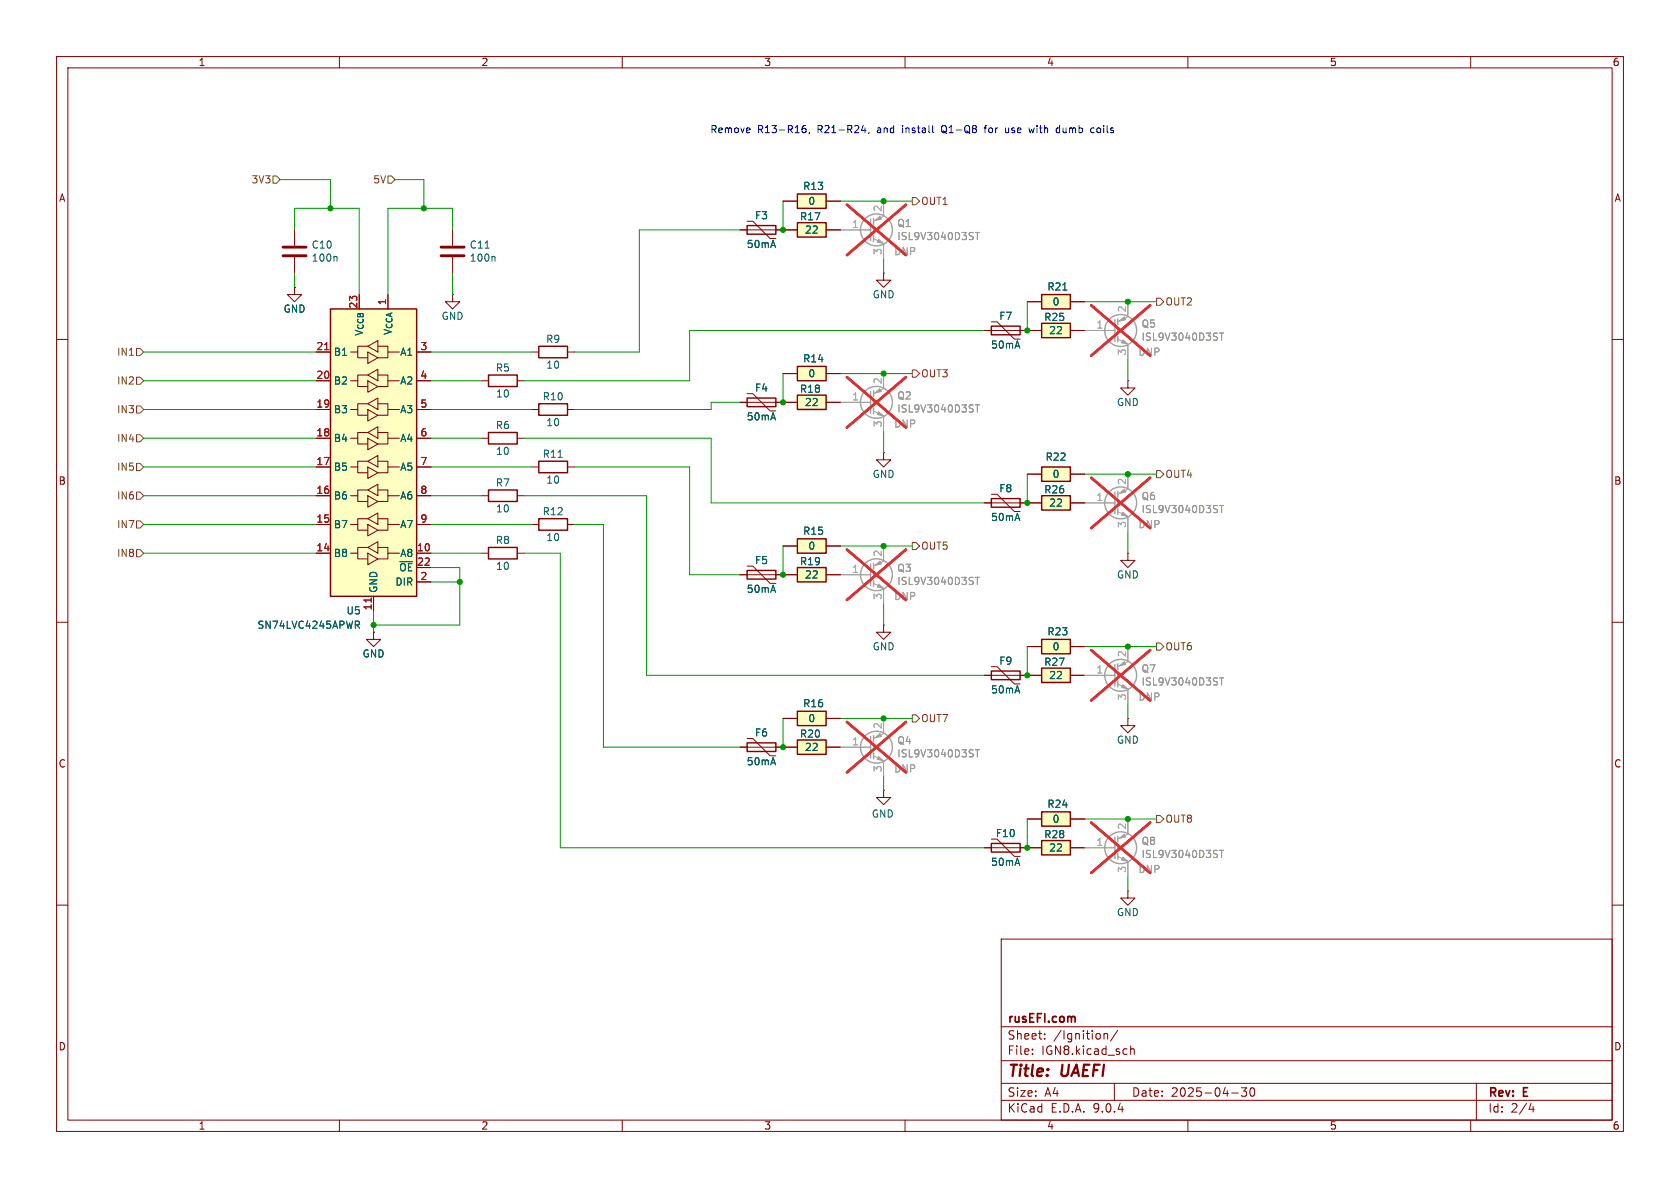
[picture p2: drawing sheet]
<svg xmlns="http://www.w3.org/2000/svg" width="297mm" height="210mm" viewBox="0 0 297 210" stroke-linecap="round" stroke-linejoin="round" font-family="sans-serif">
<g fill="none" stroke="#840000" stroke-width=".18">
<path d="M10 10h277v190h-277zM12 12h273v186h-273zM60 10v2M110 10v2M160 10v2M210 10v2M260 10v2M156.2 48.3v1.2h-1.3l1.3 1.3 1.3-1.3h-1.3M156.2 48.3h.1M10 60h2M285 60h2M10 110h2"/>
<path d="M285 110h2M130.8 132.1h7.6M132.1 130.6h1l3 3h1.1M10 160h2M177 166h108v32h-108zM285 160h2M60 198v2M110 198v2M160 198v2M177 194.5h108M177 191.5h108M177 187.5h108"/>
<path d="M177 181.5h108M182.5 186.3v.1M182.5 185.5v.1M184.7 183.6v.1M184.7 182.8v.1M195.2 182.7v1M195.2 182.8l.2-.1 .3 .1 .1 .9M197 191.5v3M197.6 182.1l-1.3 2M199.9 184.9v1.5M199.9 185.5l.2-.1 .4 .1v.9M210 198v2"/>
<path d="M217.7 193.2h1.2M219.5 192.3h.9l-.5 .6 .4 .1v.7l-.2 .1h-.4l-.2-.1M221.1 192.4l.2-.1a.81 .81 0 0 1 .6 .6 .81 .81 0 0 1-.3 .8l-.1 .1a.81 .81 0 0 1-.4-1.4zM260 198v2M261 191.5v6.5M270.7 195l-.4 1.1h.9M271 195.6v1"/>
</g>
<path d="M189.8 179.7l.3 .2v.8" fill="none" stroke="#840000" stroke-width=".3"/>
<g fill="none" stroke="#a1a1a1" stroke-width=".25">
<path d="M153.9 99.7v3.8M154.4 99.6v1M154.4 101.1v1M154.4 102.6v1"/>
<circle cx="154.9" cy="101.6" r="2.82"/>
</g>
<g fill="#a1a1a1" stroke="#a1a1a1" stroke-width=".18">
<path d="M155.3 103.3l.9 .7-1.1-.2z"/>
<path d="M154.7 99.9l.9-.7 .2 .5z"/>
</g>
<path d="M156.2 99.2l-1.8 .9M156.2 96.5v2.6M148.6 101.6h5.3M154.4 101.6l1.8 .9M154.4 103.1l1.8 .9M156.2 104.1v2.6" fill="none" stroke="#a1a1a1" stroke-width=".18"/>
<path d="M172.4 102.1h.7M172.8 102.1v1.2" fill="none" stroke="#989898" stroke-width=".18"/>
<path d="M149.7 97.1l10.5 9M160.2 97.1l-10.5 9" fill="none" stroke="#e12e31" stroke-width=".46"/>
<path d="M132.1 131.3h5.1v1.5h-5.1z" fill="none" stroke="#840000" stroke-width=".25"/>
<path d="M141 130.8h5v2.6h-5z" fill="#ffffc2"/>
<path d="M132.1 39.9h5.1v1.5h-5.1zM141 130.8h5v2.6h-5z" fill="none" stroke="#840000" stroke-width=".25"/>
<path d="M132.1 39.1h1l3 3.1h1.1M130.8 40.6h7.6M138.4 132.1h2.6M146 132.1h2.6M156.2 139.7v1.3h-1.3l1.3 1.2 1.3-1.2h-1.3M156.2 139.7h.1" fill="none" stroke="#840000" stroke-width=".18"/>
<g fill="none" stroke="#a1a1a1" stroke-width=".25">
<path d="M153.9 130.2v3.8M154.4 130v1.1M154.4 131.6v1M154.4 133.1v1"/>
<circle cx="154.9" cy="132.1" r="2.82"/>
</g>
<g fill="#a1a1a1" stroke="#a1a1a1" stroke-width=".18">
<path d="M155.3 133.7l.9 .8-1.1-.3z"/>
<path d="M154.7 130.4l.9-.7 .2 .5z"/>
</g>
<path d="M148.6 132.1h5.3M154.4 132.1l1.8 .9M154.4 133.6l1.8 .9M156.2 129.7l-1.8 .9M156.2 127v2.5M156.2 134.6v2.6" fill="none" stroke="#a1a1a1" stroke-width=".18"/>
<path d="M172.4 132.5h.7M172.8 132.5v1.3" fill="none" stroke="#989898" stroke-width=".18"/>
<path d="M149.7 127.6l10.5 8.9M160.2 127.6l-10.5 8.9" fill="none" stroke="#e12e31" stroke-width=".46"/>
<path d="M141 125.7h5v2.6h-5z" fill="#ffffc2"/>
<path d="M141 125.7h5v2.6h-5z" fill="none" stroke="#840000" stroke-width=".25"/>
<path d="M138.4 127h2.6M146 127h2.6" fill="none" stroke="#840000" stroke-width=".18"/>
<path d="M141 64.8h5v2.5h-5z" fill="#ffffc2"/>
<path d="M132.1 70.4h5.1v1.5h-5.1zM141 64.8h5v2.5h-5z" fill="none" stroke="#840000" stroke-width=".25"/>
<path d="M130.8 71.1h7.6M132.1 69.6h1l3 3h1.1M138.4 66h2.6M146 66h2.6" fill="none" stroke="#840000" stroke-width=".18"/>
<path d="M141 69.9h5v2.5h-5z" fill="#ffffc2"/>
<path d="M175.3 57.7h5v1.5h-5zM141 69.9h5v2.5h-5z" fill="none" stroke="#840000" stroke-width=".25"/>
<path d="M174 58.4h7.6M175.3 56.9h1l3 3h1M138.4 71.1h2.6M146 71.1h2.6" fill="none" stroke="#840000" stroke-width=".18"/>
<path d="M184.1 57.2h5.1v2.5h-5.1z" fill="#ffffc2"/>
<path d="M184.1 57.2h5.1v2.5h-5.1z" fill="none" stroke="#840000" stroke-width=".25"/>
<path d="M181.6 58.4h2.5M189.2 58.4h2.6" fill="none" stroke="#840000" stroke-width=".18"/>
<path d="M184.1 52.1h5.1v2.5h-5.1z" fill="#ffffc2"/>
<path d="M184.1 52.1h5.1v2.5h-5.1z" fill="none" stroke="#840000" stroke-width=".25"/>
<path d="M181.6 53.3h2.5M189.2 53.3h2.6M156.2 110.5v1.3h-1.3l1.3 1.2 1.3-1.2h-1.3M156.2 110.5h.1" fill="none" stroke="#840000" stroke-width=".18"/>
<path d="M187.9 51.3h.7" fill="none" stroke="#006464" stroke-width=".18"/>
<path d="M184.1 82.6h5.1v2.5h-5.1z" fill="#ffffc2"/>
<path d="M184.1 82.6h5.1v2.5h-5.1z" fill="none" stroke="#840000" stroke-width=".25"/>
<path d="M52.1 50.8v1.3h-1.3l1.3 1.2 1.2-1.2h-1.2M52.1 50.8h.1M52.1 40.6v2.8M52.1 45.5v2.8M181.6 83.8h2.5M189.2 83.8h2.6" fill="none" stroke="#840000" stroke-width=".18"/>
<path d="M50 43.7h4.1M50 45.2h4.1" fill="none" stroke="#840000" stroke-width=".51"/>
<path d="M59.4 45.3l.2 .2v.7" fill="none" stroke="#006464" stroke-width=".18"/>
<path d="M141 34.3h5v2.5h-5z" fill="#ffffc2"/>
<path d="M141 34.3h5v2.5h-5zM95.2 91.7h5.1v2h-5.1z" fill="none" stroke="#840000" stroke-width=".25"/>
<path d="M138.4 35.6h2.6M146 35.6h2.6M94 92.7h1.2M100.3 92.7h1.3" fill="none" stroke="#840000" stroke-width=".18"/>
<g fill="none" stroke="#a1a1a1" stroke-width=".25">
<path d="M197.1 87v3.8M197.6 86.9v1M197.6 88.4v1M197.6 89.9v1"/>
<circle cx="198.1" cy="88.9" r="2.82"/>
</g>
<g fill="#a1a1a1" stroke="#a1a1a1" stroke-width=".18">
<path d="M198.5 90.6l.9 .7-1.2-.2z"/>
<path d="M197.9 87.2l.9-.7 .2 .5z"/>
</g>
<path d="M191.8 88.9h5.3M197.6 88.9l1.8 .9M197.6 90.4l1.8 .9M199.4 86.5l-1.8 .9M199.4 83.8v2.6M199.4 91.4v2.6" fill="none" stroke="#a1a1a1" stroke-width=".18"/>
<path d="M215.6 89.4h.7M216 89.4v1.2" fill="none" stroke="#989898" stroke-width=".18"/>
<path d="M192.9 84.4l10.4 9M203.3 84.4l-10.4 9" fill="none" stroke="#e12e31" stroke-width=".46"/>
<path d="M141 95.3h5v2.5h-5z" fill="#ffffc2"/>
<path d="M141 95.3h5v2.5h-5z" fill="none" stroke="#840000" stroke-width=".25"/>
<path d="M138.4 96.5h2.6M146 96.5h2.6" fill="none" stroke="#840000" stroke-width=".18"/>
<path d="M141 100.3h5v2.6h-5z" fill="#ffffc2"/>
<path d="M132.1 100.8h5.1v1.6h-5.1zM141 100.3h5v2.6h-5zM175.3 149.1h5v1.5h-5z" fill="none" stroke="#840000" stroke-width=".25"/>
<path d="M130.8 101.6h10.2M132.1 100.1h1l3 3h1.1M146 101.6h2.6M174 149.9h7.6M175.3 148.3h1l3 3.1h1" fill="none" stroke="#840000" stroke-width=".18"/>
<path d="M184.1 148.6h5.1v2.5h-5.1z" fill="#ffffc2"/>
<path d="M86.4 66.3h5v2h-5zM86.4 76.5h5v2h-5zM184.1 148.6h5.1v2.5h-5.1z" fill="none" stroke="#840000" stroke-width=".25"/>
<path d="M85.1 67.3h1.3M85.1 77.5h1.3M91.4 67.3h1.3M91.4 77.5h1.3M181.6 149.9h2.5M189.2 149.9h2.6" fill="none" stroke="#840000" stroke-width=".18"/>
<path d="M184.1 143.5h5.1v2.6h-5.1z" fill="#ffffc2"/>
<path d="M184.1 143.5h5.1v2.6h-5.1z" fill="none" stroke="#840000" stroke-width=".25"/>
<path d="M199.4 127v1.3h-1.3l1.3 1.2 1.3-1.2h-1.3M199.4 127h.1M181.6 144.8h2.5M189.2 144.8h2.6" fill="none" stroke="#840000" stroke-width=".18"/>
<path d="M184.1 113h5.1v2.6h-5.1z" fill="#ffffc2"/>
<path d="M184.1 113h5.1v2.6h-5.1z" fill="none" stroke="#840000" stroke-width=".25"/>
<path d="M181.6 114.3h2.5M189.2 114.3h2.6" fill="none" stroke="#840000" stroke-width=".18"/>
<path d="M184.1 118.1h5.1v2.6h-5.1z" fill="#ffffc2"/>
<path d="M175.3 88.1h5v1.6h-5zM175.3 118.6h5v1.5h-5zM184.1 118.1h5.1v2.6h-5.1z" fill="none" stroke="#840000" stroke-width=".25"/>
<g fill="none" stroke="#840000" stroke-width=".18">
<path d="M80 52.1v1.2h-1.3l1.3 1.3 1.3-1.3h-1.3M80 52.1h.1M80 40.6v2.8M80 45.5v2.8M174 88.9h7.6M175.3 87.4h1l3 3h1M199.4 97.8v1.3h-1.3l1.3 1.2 1.3-1.2h-1.3M199.4 97.8h.1M66 111.8v1.2h-1.2l1.2 1.3 1.3-1.3h-1.3M66 111.8h.1M174 119.4h10.1M175.3 117.9h1l3 3h1"/>
<path d="M189.2 119.4h2.6M199.4 157.5v1.3h-1.3l1.3 1.2 1.3-1.2h-1.3M199.4 157.5h.1"/>
</g>
<path d="M78 43.7h4M78 45.2h4" fill="none" stroke="#840000" stroke-width=".51"/>
<path d="M85.8 43.9h.7M87.3 45.3l.2 .2v.7" fill="none" stroke="#006464" stroke-width=".18"/>
<g fill="none" stroke="#a1a1a1" stroke-width=".25">
<path d="M197.1 117.5v3.8M197.6 117.3v1.1M197.6 118.9v1M197.6 120.4v1M197.1 148v3.8M197.6 147.8v1M197.6 149.4v1M197.6 150.9v1"/>
<circle cx="198.1" cy="119.4" r="2.82"/>
<circle cx="198.1" cy="149.9" r="2.82"/>
</g>
<g fill="#a1a1a1" stroke="#a1a1a1" stroke-width=".18">
<path d="M198.5 121l.9 .8-1.2-.3z"/>
<path d="M197.9 117.7l.9-.7 .2 .5z"/>
<path d="M198.5 151.5l.9 .8-1.2-.3z"/>
<path d="M197.9 148.2l.9-.8 .2 .6z"/>
</g>
<path d="M191.8 119.4h5.3M197.6 119.4l1.8 .9M199.4 117l-1.8 .9M199.4 114.3v2.5M197.6 120.9l1.8 .9M199.4 121.9v2.6M191.8 149.9h5.3M197.6 149.9l1.8 .8M197.6 151.4l1.8 .9M199.4 144.8v2.5M199.4 152.4v2.5M199.4 147.4l-1.8 .9" fill="none" stroke="#a1a1a1" stroke-width=".18"/>
<path d="M215.6 119.8h.7M216 119.8v1.3M215.6 150.3h.7M216 150.3v1.3" fill="none" stroke="#989898" stroke-width=".18"/>
<path d="M192.9 114.9l10.4 8.9M203.3 114.9l-10.4 8.9M192.9 145.4l10.4 8.9M203.3 145.4l-10.4 8.9" fill="none" stroke="#e12e31" stroke-width=".46"/>
<path d="M184.1 87.6h5.1v2.6h-5.1z" fill="#ffffc2"/>
<path d="M95.2 61.2h5.1v2h-5.1zM95.2 71.4h5.1v2h-5.1zM86.4 86.6h5v2h-5zM86.4 96.8h5v2h-5zM95.2 81.5h5.1v2.1h-5.1zM184.1 87.6h5.1v2.6h-5.1z" fill="none" stroke="#840000" stroke-width=".25"/>
<g fill="none" stroke="#840000" stroke-width=".18">
<path d="M94 62.2h1.2M94 72.4h1.2M100.3 62.2h1.3M100.3 72.4h1.3M85.1 87.6h1.3M85.1 97.8h1.3M91.4 87.6h1.3M91.4 97.8h1.3M94 82.6h1.2M100.3 82.6h1.3M156.2 80v1.3h-1.3l1.3 1.3 1.3-1.3h-1.3M156.2 80h.1"/>
<path d="M181.6 88.9h2.5M189.2 88.9h2.6"/>
</g>
<path d="M98.7 80.8h.7" fill="none" stroke="#006464" stroke-width=".18"/>
<g fill="none" stroke="#a1a1a1" stroke-width=".25">
<path d="M153.9 69.2v3.8M154.4 69.1v1M154.4 70.6v1M154.4 72.1v1.1"/>
<circle cx="154.9" cy="71.1" r="2.82"/>
</g>
<g fill="#a1a1a1" stroke="#a1a1a1" stroke-width=".18">
<path d="M155.3 72.8l.9 .7-1.1-.2z"/>
<path d="M154.7 69.5l.9-.8 .2 .5z"/>
</g>
<path d="M148.6 71.1h5.3M154.4 71.1l1.8 .9M154.4 72.6l1.8 .9M156.2 68.7l-1.8 .9M156.2 66v2.6M156.2 73.7v2.5" fill="none" stroke="#a1a1a1" stroke-width=".18"/>
<path d="M172.4 71.6h.7M172.8 71.6v1.2" fill="none" stroke="#989898" stroke-width=".18"/>
<path d="M149.7 66.7l10.5 8.9M160.2 66.7l-10.5 8.9" fill="none" stroke="#e12e31" stroke-width=".46"/>
<path d="M58.4 54.6h15.3v50.8h-15.3z" fill="#ffffc2"/>
<path d="M58.4 54.6h15.3v50.8h-15.3z" fill="none" stroke="#840000" stroke-width=".25"/>
<g fill="none" stroke="#840000" stroke-width=".18">
<path d="M55.9 62.2h2.5M55.9 67.3h2.5M55.9 72.4h2.5M55.9 77.5h2.5M63.2 62.2v1h1.8M63.2 72.4v1h1.8M63.2 67.3v1h1.8M63.2 77.5v1h1.8M65 61.2l1.8-1v2zM65 71.4l1.8-1v2zM65 61.2h-1.8v1h-1.2M65 62.2l1.8 1-1.8 1.1z"/>
<path d="M65 71.4h-1.8v1h-1.2M65 72.4l1.8 1-1.8 1zM65 77.5l1.8 1-1.8 1zM65 66.3l1.8-1v2zM65 76.5l1.8-1.1v2.1zM65 66.3h-1.8v1h-1.2M65 67.3l1.8 1-1.8 1zM65 76.5h-1.8v1h-1.2M66.8 61.2h1.8v1M66.8 71.4h1.8v1M66.8 66.3h1.8v1M66.8 76.5h1.8v1"/>
<path d="M70.6 62.2h-2v1h-1.8M70.6 72.4h-2v1h-1.8M70.6 67.3h-2v1h-1.8M70.6 77.5h-2v1h-1.8M73.7 62.2h2.5M73.7 67.3h2.5M73.7 72.4h2.5M73.7 77.5h2.5M199.4 67.3v1.3h-1.3l1.3 1.3 1.3-1.3h-1.3M199.4 67.3h.1M55.9 82.6h2.5M55.9 87.6h2.5"/>
<path d="M55.9 92.7h2.5M55.9 97.8h2.5M63.2 82.6v1h1.8M63.2 92.7v1h1.8M63.2 87.6v1h1.8M63.2 97.8v1h1.8M65 81.5l1.8-1v2.1zM65 91.7l1.8-1v2zM65 81.5h-1.8v1.1h-1.2M65 82.6l1.8 1-1.8 1zM65 91.7h-1.8v1h-1.2M65 92.7l1.8 1-1.8 1z"/>
<path d="M65 97.8l1.8 1-1.8 1zM65 86.6l1.8-1v2zM65 96.8l1.8-1v2zM65 86.6h-1.8v1h-1.2M65 87.6l1.8 1-1.8 1.1zM65 96.8h-1.8v1h-1.2M66.8 81.5h1.8v1.1M66.8 91.7h1.8v1M66.8 86.6h1.8v1M66.8 96.8h1.8v1M70.6 82.6h-2v1h-1.8M70.6 92.7h-2v1h-1.8"/>
<path d="M70.6 87.6h-2v1h-1.8M70.6 97.8h-2v1h-1.8M73.7 82.6h2.5M73.7 87.6h2.5M73.7 92.7h2.5M73.7 97.8h2.5M66 105.4v2.6M73.7 100.3h2.5M73.7 102.9h2.5"/>
</g>
<path d="M57.4 61.8h.7M65.6 105.7v.7" fill="none" stroke="#a90000" stroke-width=".18"/>
<path d="M62.8 109.8h.5l.2 .2-.1 .4-.6 .1M63.1 110.5l.4 .6" fill="none" stroke="#006464" stroke-width=".18"/>
<g fill="none" stroke="#a1a1a1" stroke-width=".25">
<path d="M153.9 38.7v3.8M154.4 38.6v1M154.4 40.1v1M154.4 41.7v1M197.1 56.5v3.8M197.6 56.4v1M197.6 57.9v1M197.6 59.4v1.1"/>
<circle cx="154.9" cy="40.6" r="2.82"/>
<circle cx="198.1" cy="58.4" r="2.82"/>
</g>
<g fill="#a1a1a1" stroke="#a1a1a1" stroke-width=".18">
<path d="M198.5 60.1l.9 .7-1.2-.2z"/>
<path d="M197.9 56.8l.9-.8 .2 .5z"/>
<path d="M155.3 42.3l.9 .8-1.1-.3z"/>
<path d="M154.7 39l.9-.8 .2 .5z"/>
</g>
<path d="M156.2 38.2l-1.8 .9M156.2 35.6v2.5M148.6 40.6h5.3M154.4 40.6l1.8 .9M154.4 42.2l1.8 .9M156.2 43.2v2.5M191.8 58.4h5.3M197.6 58.4l1.8 .9M197.6 59.9l1.8 .9M199.4 56l-1.8 .9M199.4 53.3v2.6M199.4 61v2.5" fill="none" stroke="#a1a1a1" stroke-width=".18"/>
<path d="M172.4 41.1h.7M172.8 41.1v1.3M215.6 58.9h.7M216 58.9v1.2" fill="none" stroke="#989898" stroke-width=".18"/>
<path d="M149.7 36.2l10.5 8.9M160.2 36.2l-10.5 8.9M192.9 54l10.4 8.9M203.3 54l-10.4 8.9" fill="none" stroke="#e12e31" stroke-width=".46"/>
<path d="M141 39.4h5v2.5h-5z" fill="#ffffc2"/>
<path d="M141 39.4h5v2.5h-5z" fill="none" stroke="#840000" stroke-width=".25"/>
<g fill="none" stroke="#840000" stroke-width=".18">
<path d="M138.4 35.6h2.6M146 35.6h2.6M52.1 50.8h.1M130.8 40.6h1.3M137.2 40.6h3.8M146 40.6h2.6M174 58.4h1.3M180.3 58.4h3.8M181.6 53.3h2.5M189.2 58.4h2.6M189.2 53.3h2.6M55.9 62.2h2.5"/>
<path d="M55.9 67.3h2.5M55.9 72.4h2.5M55.9 77.5h2.5M73.7 62.2h2.5M73.7 67.3h2.5M73.7 72.4h2.5M73.7 77.5h2.5M130.8 71.1h1.3M137.2 71.1h3.8M138.4 66h2.6M146 66h2.6M146 71.1h2.6"/>
<path d="M55.9 82.6h2.5M55.9 87.6h2.5M55.9 92.7h2.5M55.9 97.8h2.5M73.7 82.6h2.5M73.7 87.6h2.5M73.7 92.7h2.5M73.7 97.8h2.5M138.4 96.5h2.6M146 96.5h2.6M174 88.9h1.3M180.3 88.9h3.8"/>
<path d="M181.6 83.8h2.5M189.2 83.8h2.6M189.2 88.9h2.6M66 111.8h.1M66 105.4v2.6M73.7 100.3h2.5M73.7 102.9h2.5M130.8 101.6h1.3M137.2 101.6h3.8M146 101.6h2.6M174 119.4h1.3M180.3 119.4h3.8"/>
<path d="M181.6 114.3h2.5M189.2 114.3h2.6M189.2 119.4h2.6M130.8 132.1h1.3M137.2 132.1h3.8M138.4 127h2.6M146 132.1h2.6M146 127h2.6M174 149.9h1.3M180.3 149.9h3.8M181.6 144.8h2.5M189.2 149.9h2.6"/>
<path d="M189.2 144.8h2.6"/>
</g>
<g fill="none" stroke="#725600" stroke-width=".18">
<path d="M48.3 31.1h.6l.6 .7-.6 .6h-.6zM68.6 31.1h.6l.6 .7-.6 .6h-.6zM161.3 34.9h.6l.7 .7-.7 .6h-.6zM204.5 52.7h.6l.6 .6-.6 .7h-.6zM24.1 71.8h.7l.6 .6-.6 .6h-.7zM24.1 66.7h.7l.6 .6-.6 .6h-.7zM24.1 61.6h.7l.6 .6-.6 .7h-.7zM24.1 76.8h.7l.6 .7-.6 .6h-.7zM161.3 65.4h.6l.7 .6-.7 .7h-.6zM24.1 87h.7l.6 .6-.6 .7h-.7zM24.1 81.9h.7l.6 .7-.6 .6h-.7zM24.1 97.2h.7l.6 .6-.6 .6h-.7z"/>
<path d="M24.1 92.1h.7l.6 .6-.6 .6h-.7zM161.3 95.9h.6l.7 .6-.7 .7h-.6zM204.5 83.2h.6l.6 .6-.6 .7h-.6zM204.5 113.7h.6l.6 .6-.6 .6h-.6zM161.3 126.4h.6l.7 .6-.7 .6h-.6zM204.5 144.1h.6l.6 .7-.6 .6h-.6z"/>
</g>
<g fill="none" stroke="#009600" stroke-width=".18">
<path d="M49.5 31.8h8.9v5M69.8 31.8h5.1v5M138.4 35.6v5M148.6 35.6h12.7M52.1 40.6v-3.8h11.4v15.3M52.1 48.3v2.5M80 40.6v-3.8h-11.4v15.3M80 48.3v3.8M130.8 40.6h-17.8v21.6h-11.4M156.2 45.7v2.6M174 58.4h-52.1v8.9h-29.2M181.6 53.3v5.1"/>
<path d="M191.8 53.3h12.7M25.4 67.3h30.5M25.4 72.4h30.5M25.4 62.2h30.5M25.4 77.5h30.5M76.2 67.3h8.9M76.2 72.4h17.8M76.2 62.2h17.8M76.2 77.5h8.9M92.7 77.5h33v11.4h48.3M130.8 71.1h-5.1v1.3h-24.1M138.4 66v5.1"/>
<path d="M148.6 66h12.7M156.2 76.2v3.8M199.4 63.5v3.8M25.4 97.8h30.5M25.4 92.7h30.5M25.4 82.6h30.5M25.4 87.6h30.5M76.2 97.8h8.9M76.2 92.7h17.8M76.2 82.6h17.8M76.2 87.6h8.9M92.7 87.6h21.6v31.8h59.7"/>
<path d="M92.7 97.8h6.4v52.1h74.9M101.6 92.7h5.1v39.4h24.1M101.6 82.6h20.3v19h8.9M138.4 96.5v5.1M148.6 96.5h12.7M181.6 83.8v5.1M191.8 83.8h12.7M199.4 94v3.8M66 108v3.8M76.2 100.3h5.1v10.2h-15.3M76.2 102.9h5.1M156.2 106.7v3.8"/>
<path d="M181.6 114.3v5.1M191.8 114.3h12.7M138.4 127v5.1M148.6 127h12.7M156.2 137.2v2.5M199.4 124.5v2.5M181.6 144.8v5.1M191.8 144.8h12.7M199.4 154.9v2.6"/>
</g>
<g fill="none" stroke="#0000c2" stroke-width=".18">
<path d="M141.9 22.7h.4l.2 .2-.1 .5h-.5M142.4 22.2l-.4 .1-.2 .2M143.1 23.4l-.1 .2M152.3 23h.8M152.9 22.6v.9M153.6 23.4l-.1 .2M164.9 23.4l.2 .1M166.6 22.3a.9 .9 0 0 0 0 1.1M174 22.6h.4M174.4 22.2l-.3 .2v1.1M177.8 22.6v.8l.3 .1 .2-.2M182.8 22.6l-.2 .9-.2-.6-.3 .6"/>
<path d="M186.8 23.4h.5M186.8 22.7h.5M187.3 22.2v1.3M193.1 22.6l.3 .1M193.4 23.4l-.3 .1M194 22.7v.6"/>
</g>
<g fill="none" stroke="#989898" stroke-width=".18">
<path d="M172.4 41.1h.7M172.8 41.1v1.3M215.6 58.9h.7M216 58.9v1.2M172.4 71.6h.7M172.8 71.6v1.2M215.6 89.4h.7M216 89.4v1.2M172.4 102.1h.7M172.8 102.1v1.2M215.6 119.8h.7M216 119.8v1.3"/>
<path d="M172.4 132.5h.7M172.8 132.5v1.3M215.6 150.3h.7M216 150.3v1.3"/>
</g>
<g fill="none" stroke="#a1a1a1" stroke-width=".18">
<path d="M156.2 35.6v2.5M148.6 40.6h5.3M156.2 43.2v2.5M191.8 58.4h5.3M199.4 53.3v2.6M148.6 71.1h5.3M156.2 66v2.6M156.2 73.7v2.5M199.4 61v2.5M156.2 96.5v2.6M191.8 88.9h5.3M199.4 83.8v2.6"/>
<path d="M199.4 91.4v2.6M148.6 101.6h5.3M156.2 104.1v2.6M191.8 119.4h5.3M199.4 114.3v2.5M148.6 132.1h5.3M156.2 127v2.5M156.2 134.6v2.6M199.4 121.9v2.6M191.8 149.9h5.3M199.4 144.8v2.5M199.4 152.4v2.5"/>
</g>
<g fill="none" stroke="#e12e31" stroke-width=".46">
<path d="M149.7 36.2l10.5 8.9M160.2 36.2l-10.5 8.9M192.9 54l10.4 8.9M203.3 54l-10.4 8.9M149.7 66.7l10.5 8.9M160.2 66.7l-10.5 8.9M149.7 97.1l10.5 9M160.2 97.1l-10.5 9M192.9 84.4l10.4 9M203.3 84.4l-10.4 9M192.9 114.9l10.4 8.9M203.3 114.9l-10.4 8.9"/>
<path d="M149.7 127.6l10.5 8.9M160.2 127.6l-10.5 8.9M192.9 145.4l10.4 8.9M203.3 145.4l-10.4 8.9"/>
</g>
<path d="M187.9 51.3h.7M62.8 109.8h.5l.2 .2-.1 .4-.6 .1M63.1 110.5l.4 .6" fill="none" stroke="#006464" stroke-width=".18"/>
<path d="M57.4 61.8h.7M65.6 105.7v.7" fill="none" stroke="#a90000" stroke-width=".18"/>
<g fill="#009600" stroke="#009600" stroke-width=".18">
<circle cx="138.4" cy="101.6" r=".46"/>
<circle cx="138.4" cy="132.1" r=".46"/>
<circle cx="181.6" cy="119.4" r=".46"/>
<circle cx="156.2" cy="127" r=".46"/>
<circle cx="156.2" cy="96.5" r=".46"/>
<circle cx="66" cy="110.5" r=".46"/>
<circle cx="81.3" cy="102.9" r=".46"/>
<circle cx="58.4" cy="36.8" r=".46"/>
<circle cx="74.9" cy="36.8" r=".46"/>
<circle cx="156.2" cy="66" r=".46"/>
<circle cx="199.4" cy="53.3" r=".46"/>
<circle cx="138.4" cy="40.6" r=".46"/>
<circle cx="156.2" cy="35.6" r=".46"/>
<circle cx="138.4" cy="71.1" r=".46"/>
<circle cx="181.6" cy="58.4" r=".46"/>
<circle cx="199.4" cy="83.8" r=".46"/>
<circle cx="199.4" cy="144.8" r=".46"/>
<circle cx="181.6" cy="149.9" r=".46"/>
<circle cx="199.4" cy="114.3" r=".46"/>
<circle cx="181.6" cy="88.9" r=".46"/>
</g>
<g font-size="2.8" fill="#840000">
<text x="178" y="190.9">Title:</text>
<text x="187.7" y="190.9">UAEFI</text>
</g>
<g font-size="2.1" fill="#840000">
<text x="178" y="184">Sheet:</text>
<text x="178" y="181.2">rusEFI.com</text>
<text x="186.2" y="184">/Ignition/</text>
<text x="178" y="186.7">File:</text>
<text x="184.1" y="186.7">IGN8.kicad_sch</text>
<text x="178" y="196.9">KiCad</text>
<text x="178" y="194.1">Size:</text>
<text x="184.7" y="194.1">A4</text>
<text x="185.7" y="196.9">E.D.A.</text>
<text x="193.3" y="196.9">9.0.4</text>
<text x="200" y="194.1">Date:</text>
<text x="207" y="194.1">2025-04-30</text>
<text x="263" y="194.3">Rev:</text>
<text x="263" y="196.9">Id:</text>
<text x="267.1" y="196.9">2/4</text>
<text x="269.4" y="194.3">E</text>
</g>
<g font-size="1.8" fill="#840000">
<text x="35" y="11.9">1</text>
<text x="85" y="11.9">2</text>
<text x="135" y="11.9">3</text>
<text x="185" y="11.9">4</text>
<text x="235" y="11.9">5</text>
<text x="285" y="11.9">6</text>
<text x="10.3" y="35.9">A</text>
<text x="285.3" y="35.9">A</text>
<text x="10.3" y="85.9">B</text>
<text x="285.3" y="85.9">B</text>
<text x="10.3" y="135.9">C</text>
<text x="285.3" y="135.9">C</text>
<text x="10.3" y="185.9">D</text>
<text x="285.3" y="185.9">D</text>
<text x="35" y="199.9">1</text>
<text x="85" y="199.9">2</text>
<text x="135" y="199.9">3</text>
<text x="185" y="199.9">4</text>
<text x="235" y="199.9">5</text>
<text x="285" y="199.9">6</text>
</g>
<g font-size="1.8" fill="#0000c2">
<text x="125.5" y="23.6">Remove</text>
<text x="133.9" y="23.6">R13-R16,</text>
<text x="144.6" y="23.6">R21-R24,</text>
<text x="155.4" y="23.6">and</text>
<text x="160" y="23.6">install</text>
<text x="167.1" y="23.6">Q1-Q8</text>
<text x="175" y="23.6">for</text>
<text x="178.8" y="23.6">use</text>
<text x="183.2" y="23.6">with</text>
<text x="188.2" y="23.6">dumb</text>
<text x="194.5" y="23.6">coils</text>
</g>
<g font-size="1.8" fill="#725600">
<text x="44.4" y="32.6">3V3</text>
<text x="65.9" y="32.6">5V</text>
<text x="162.8" y="36.4">OUT1</text>
<text x="205.9" y="54.2">OUT2</text>
<text x="20.6" y="63.1">IN1</text>
<text x="20.6" y="68.2">IN2</text>
<text x="162.8" y="66.9">OUT3</text>
<text x="20.6" y="73.3">IN3</text>
<text x="20.6" y="83.4">IN5</text>
<text x="20.6" y="78.3">IN4</text>
<text x="20.6" y="88.5">IN6</text>
<text x="205.9" y="84.7">OUT4</text>
<text x="20.6" y="93.6">IN7</text>
<text x="20.6" y="98.7">IN8</text>
<text x="162.8" y="97.4">OUT5</text>
<text x="205.9" y="115.2">OUT6</text>
<text x="162.8" y="127.9">OUT7</text>
<text x="205.9" y="145.6">OUT8</text>
</g>
<g font-size="1.8" fill="#006464">
<text x="141.9" y="33.8">R13</text>
<text x="133.4" y="39">F3</text>
<text x="141.3" y="39.2">R17</text>
<text x="142.2" y="41.5">22</text>
<text x="142.8" y="36.4">0</text>
<text x="55" y="46.5">100n</text>
<text x="55" y="44.1">C10</text>
<text x="82.9" y="46.5">100n</text>
<text x="82.9" y="44.1">C11</text>
<text x="131.9" y="44">50mA</text>
<text x="154.2" y="52.9">GND</text>
<text x="185.1" y="51.6">R21</text>
<text x="50" y="55.5">GND</text>
<text x="64.4" y="59.5" transform="rotate(-90 64.4 59.5)">V_{CCB}</text>
<text x="69.4" y="59.4" transform="rotate(-90 69.4 59.4)">V_{CCA}</text>
<text x="78" y="56.7">GND</text>
<text x="176.5" y="56.7">F7</text>
<text x="184.5" y="56.9">R25</text>
<text x="185.4" y="59.3">22</text>
<text x="186" y="54.2">0</text>
<text x="58.9" y="63.1">B1</text>
<text x="70.7" y="63.1">A1</text>
<text x="87.6" y="65.9">R5</text>
<text x="96.4" y="60.8">R9</text>
<text x="96.5" y="65.4">10</text>
<text x="141.9" y="64.3">R14</text>
<text x="175.1" y="61.8">50mA</text>
<text x="58.9" y="68.2">B2</text>
<text x="70.7" y="68.2">A2</text>
<text x="87.6" y="70.5">10</text>
<text x="95.8" y="71">R10</text>
<text x="133.4" y="69.4">F4</text>
<text x="141.3" y="69.6">R18</text>
<text x="142.2" y="72">22</text>
<text x="142.8" y="66.9">0</text>
<text x="197.4" y="72">GND</text>
<text x="58.9" y="73.3">B3</text>
<text x="70.7" y="73.3">A3</text>
<text x="87.6" y="76">R6</text>
<text x="96.5" y="75.5">10</text>
<text x="131.9" y="74.5">50mA</text>
<text x="58.9" y="78.3">B4</text>
<text x="58.9" y="83.4">B5</text>
<text x="70.7" y="78.3">A4</text>
<text x="70.7" y="83.4">A5</text>
<text x="87.6" y="80.6">10</text>
<text x="95.8" y="81.1">R11</text>
<text x="184.7" y="81.6">R22</text>
<text x="58.9" y="88.5">B6</text>
<text x="70.7" y="88.5">A6</text>
<text x="87.6" y="86.2">R7</text>
<text x="96.5" y="85.7">10</text>
<text x="154.2" y="84.7">GND</text>
<text x="176.5" y="87.2">F8</text>
<text x="184.5" y="87.4">R26</text>
<text x="185.4" y="89.8">22</text>
<text x="186" y="84.7">0</text>
<text x="58.9" y="93.6">B7</text>
<text x="70.7" y="93.6">A7</text>
<text x="87.6" y="90.8">10</text>
<text x="95.8" y="91.3">R12</text>
<text x="96.5" y="95.9">10</text>
<text x="141.9" y="94.7">R15</text>
<text x="175.1" y="92.3">50mA</text>
<text x="58.9" y="98.7">B8</text>
<text x="70.5" y="101.2">~{OE}</text>
<text x="70.7" y="98.7">A8</text>
<text x="87.6" y="96.4">R8</text>
<text x="87.6" y="100.9">10</text>
<text x="133.4" y="99.9">F5</text>
<text x="141.3" y="100.1">R19</text>
<text x="142.8" y="97.4">0</text>
<text x="66.9" y="104.9" transform="rotate(-90 66.9 104.9)">GND</text>
<text x="69.8" y="103.7">DIR</text>
<text x="131.9" y="105">50mA</text>
<text x="142.2" y="102.5">22</text>
<text x="197.4" y="102.5">GND</text>
<text x="45.4" y="111.4">SN74LVC4245APWR</text>
<text x="61.1" y="108.8">U5</text>
<text x="185.1" y="112.5">R23</text>
<text x="64" y="116.4">GND</text>
<text x="154.2" y="115.2">GND</text>
<text x="176.5" y="117.7">F9</text>
<text x="184.5" y="117.9">R27</text>
<text x="186" y="115.2">0</text>
<text x="141.9" y="125.2">R16</text>
<text x="175.1" y="122.8">50mA</text>
<text x="185.4" y="120.2">22</text>
<text x="133.4" y="130.4">F6</text>
<text x="141.3" y="130.6">R20</text>
<text x="142.8" y="127.9">0</text>
<text x="197.4" y="131.7">GND</text>
<text x="131.9" y="135.5">50mA</text>
<text x="142.2" y="132.9">22</text>
<text x="185.1" y="143">R24</text>
<text x="154" y="144.7">GND</text>
<text x="175.9" y="148.2">F10</text>
<text x="184.5" y="148.4">R28</text>
<text x="186" y="145.6">0</text>
<text x="175.1" y="153.3">50mA</text>
<text x="185.4" y="150.7">22</text>
<text x="197.4" y="162.2">GND</text>
</g>
<g font-size="1.8" fill="#aaa">
<text x="150.6" y="40.4">1</text>
<text x="156" y="37.5" transform="rotate(-90 156 37.5)">2</text>
<text x="156" y="45.2" transform="rotate(-90 156 45.2)">3</text>
<text x="193.7" y="58.2">1</text>
<text x="199.1" y="55.3" transform="rotate(-90 199.1 55.3)">2</text>
<text x="199.1" y="62.9" transform="rotate(-90 199.1 62.9)">3</text>
<text x="150.6" y="70.9">1</text>
<text x="156" y="68" transform="rotate(-90 156 68)">2</text>
<text x="156" y="75.6" transform="rotate(-90 156 75.6)">3</text>
<text x="193.7" y="88.6">1</text>
<text x="199.1" y="85.8" transform="rotate(-90 199.1 85.8)">2</text>
<text x="199.1" y="93.4" transform="rotate(-90 199.1 93.4)">3</text>
<text x="150.6" y="101.3">1</text>
<text x="156" y="98.5" transform="rotate(-90 156 98.5)">2</text>
<text x="156" y="106.1" transform="rotate(-90 156 106.1)">3</text>
<text x="193.7" y="119.1">1</text>
<text x="199.1" y="116.3" transform="rotate(-90 199.1 116.3)">2</text>
<text x="199.1" y="123.9" transform="rotate(-90 199.1 123.9)">3</text>
<text x="150.6" y="131.8">1</text>
<text x="156" y="129" transform="rotate(-90 156 129)">2</text>
<text x="156" y="136.6" transform="rotate(-90 156 136.6)">3</text>
<text x="193.7" y="149.6">1</text>
<text x="199.1" y="146.8" transform="rotate(-90 199.1 146.8)">2</text>
<text x="199.1" y="154.4" transform="rotate(-90 199.1 154.4)">3</text>
</g>
<g font-size="1.8" fill="#989898">
<text x="158.5" y="40.3">Q1</text>
<text x="158.5" y="42.6">ISL9V3040D3ST</text>
<text x="201.7" y="58.1">Q5</text>
<text x="201.7" y="60.4">ISL9V3040D3ST</text>
<text x="158.5" y="70.8">Q2</text>
<text x="158.5" y="73.1">ISL9V3040D3ST</text>
<text x="201.7" y="88.6">Q6</text>
<text x="201.7" y="90.9">ISL9V3040D3ST</text>
<text x="158.5" y="101.3">Q3</text>
<text x="158.5" y="103.6">ISL9V3040D3ST</text>
<text x="201.7" y="119.1">Q7</text>
<text x="201.7" y="121.4">ISL9V3040D3ST</text>
<text x="158.5" y="131.8">Q4</text>
<text x="158.5" y="134.1">ISL9V3040D3ST</text>
<text x="201.7" y="149.6">Q8</text>
<text x="201.7" y="151.9">ISL9V3040D3ST</text>
</g>
<g font-size="1.8" fill="#a1a1a1">
<text x="158" y="45.3">DNP</text>
<text x="201.2" y="63.1">DNP</text>
<text x="158" y="75.8">DNP</text>
<text x="201.2" y="93.6">DNP</text>
<text x="158" y="106.3">DNP</text>
<text x="201.2" y="124.1">DNP</text>
<text x="158" y="136.8">DNP</text>
<text x="201.2" y="154.5">DNP</text>
</g>
<g font-size="1.8" fill="#a90000">
<text x="63.2" y="54.7" transform="rotate(-90 63.2 54.7)">23</text>
<text x="68.3" y="54" transform="rotate(-90 68.3 54)">1</text>
<text x="55.8" y="62">21</text>
<text x="74.2" y="62">3</text>
<text x="55.8" y="67.1">20</text>
<text x="74.2" y="67.1">4</text>
<text x="55.8" y="72.1">19</text>
<text x="55.8" y="77.2">18</text>
<text x="74.2" y="72.1">5</text>
<text x="74.2" y="77.2">6</text>
<text x="55.8" y="82.3">17</text>
<text x="74.2" y="82.3">7</text>
<text x="55.8" y="87.4">16</text>
<text x="74.2" y="87.4">8</text>
<text x="55.8" y="92.5">15</text>
<text x="74.2" y="92.5">9</text>
<text x="55.8" y="97.5">14</text>
<text x="73.6" y="97.5">10</text>
<text x="73.6" y="100.1">22</text>
<text x="65.8" y="108" transform="rotate(-90 65.8 108)">11</text>
<text x="74.2" y="102.6">2</text>
</g>
</svg>
